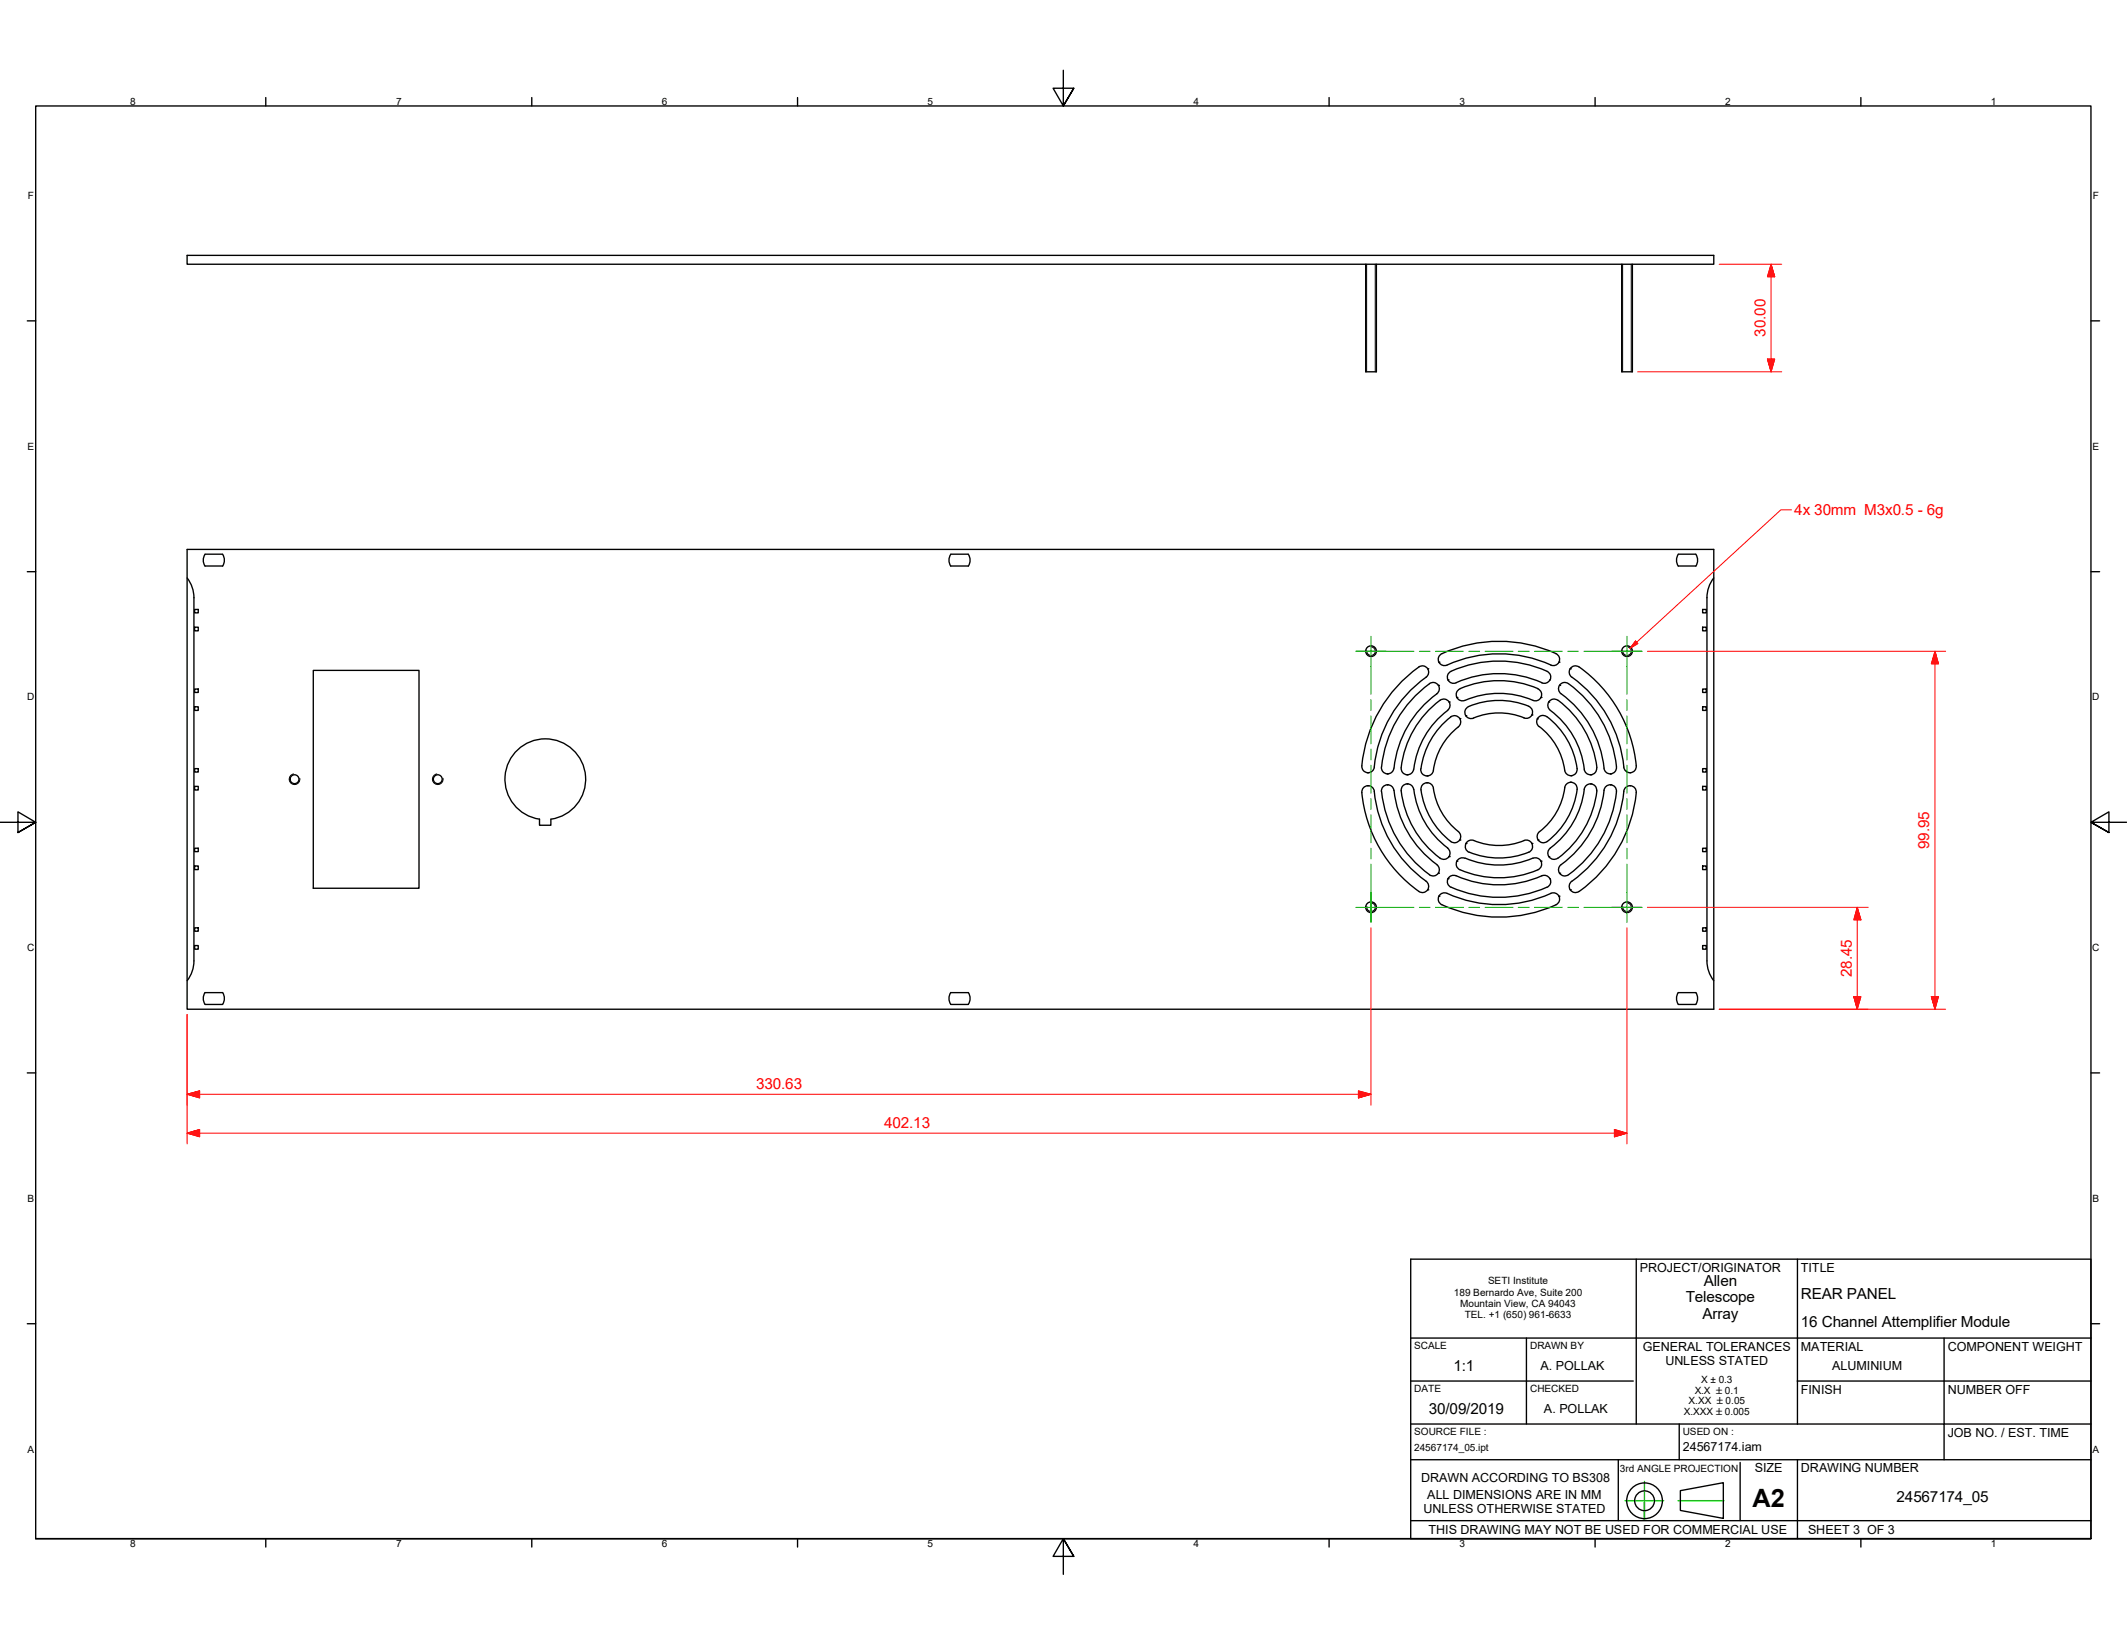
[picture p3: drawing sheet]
<svg xmlns="http://www.w3.org/2000/svg" width="279mm" height="216mm" viewBox="0 0 279 216" stroke-linecap="round" stroke-linejoin="round" font-family="sans-serif">
<g fill="none" stroke="#000" stroke-width=".18">
<path d="M34.9 12.8v1.1M69.9 12.8v1.1M104.8 12.8v1.1M139.7 9.2v4.7l-1.4-2.3h2.8l-1.4 2.3 1.4-2.3M174.6 12.8v1.1M209.5 12.8v1.1M244.4 12.8v1.1M24.6 33.5h200.5v1.2h-200.5zM179.4 34.7v14.1h1.4v-14.1M213 34.7v14.1h1.4v-14.1M3.6 42.1h1.1M274.7 42.1h1.1"/>
<path d="M3.6 75.1h1.1M24.6 72.2h200.5v60.3h-200.5zM24.6 75.9a4.2 4.2 0 0 1 .9 2.6v47.7M26.9 72.8a1.39 1.39 0 0 0 0 1.5M26.9 72.8h2.3M26.9 74.3h2.3M29.2 72.8a1.39 1.39 0 0 1 0 1.5M124.9 72.8a1.39 1.39 0 0 0 0 1.5M124.9 72.8h2.3M124.9 74.3h2.3M127.2 72.8a1.39 1.39 0 0 1 0 1.5M220.5 72.8a1.39 1.39 0 0 0 0 1.5"/>
<path d="M220.5 72.8h2.3M220.5 74.3h2.3M222.8 72.8a1.39 1.39 0 0 1 0 1.5M225.1 75.9a4.2 4.2 0 0 0-.9 2.6v47.7M274.7 75.1h1.1M25.6 80h.4v.5h-.4zM25.6 82.4h.4v.4h-.4zM25.6 90.5h.4v.4h-.4zM25.6 92.8h.4v.5h-.4zM41.2 88h13.8v28.7h-13.8zM187.3 88.9a.82 .82 0 0 0 .2-1.1 .82 .82 0 0 0-1.1-.2 17.9 17.9 0 0 0-7.5 13.2 .82 .82 0 0 0 .8 .7M187.3 88.9a16.5 16.5 0 0 0-6.8 11.8"/>
<path d="M187.5 87.8h.1M188.7 91.1a.82 .82 0 0 0 .2-1.1 .82 .82 0 0 0-1.1-.2 15.6 15.6 0 0 0-6.3 10.9M188.8 91.1a13.9 13.9 0 0 0-5.7 9.8M189 90h.1M189 87h.1M189 87a.82 .82 0 0 0 1.1 .3M189 87a.82 .82 0 0 1 .4-1.2 17.9 17.9 0 0 1 15.2 .2 .82 .82 0 0 1 .2 1M190.1 87.3a16.5 16.5 0 0 1 13.6 0M190.1 93.3a.82 .82 0 0 0 .2-1.2 .82 .82 0 0 0-1.1-.1 12.7 12.7 0 0 0-5.1 9.1 .82 .82 0 0 0 .7 .6M190.2 93.3a11.8 11.8 0 0 0-4.6 8l-.5 .4h-.3M190.2 89.3h.1M190.2 89.3a.82 .82 0 0 0 1.1 .4"/>
<path d="M190.4 92.2h.1M190.6 88.2a.82 .82 0 0 0-.4 1.1M190.6 88.2a15.5 15.5 0 0 1 12.6 0M191.3 89.7a13.9 13.9 0 0 1 11.2 0M191.4 91.6h.1M191.6 95.5a.82 .82 0 0 0 .1-1.2 .82 .82 0 0 0-1.1-.1 10.4 10.4 0 0 0-3.9 6.8M191.6 95.5a8.7 8.7 0 0 0-3.3 5.7M191.8 94.4h.1M191.8 90.5a.82 .82 0 0 0-.5 1 .82 .82 0 0 0 1.1 .5M191.8 90.4a12.9 12.9 0 0 1 10.2 0M192.5 94h.1M192.5 94a.82 .82 0 0 0 1.1 .3"/>
<path d="M192.9 92.8a.82 .82 0 0 0-.4 1.2M200.8 92.8a.82 .82 0 0 1 .4 1.1M200.8 92.8a10.3 10.3 0 0 0-7.9 0M201.2 93.9a.79 .79 0 0 1-1 .4 8.7 8.7 0 0 0-6.6 0M201.2 93.9h.1M201.9 94.4h.1M201.9 94.4a.82 .82 0 0 0 .3 1M201.9 94.4a.86 .86 0 0 1 1.3-.3 10.3 10.3 0 0 1 4 6.8M202 90.5a.82 .82 0 0 1 .4 1.1M202.2 95.4a9.1 9.1 0 0 1 3.4 6 .82 .82 0 0 0 1 .4 .82 .82 0 0 0 .6-.9M202.4 91.6a.82 .82 0 0 1-1 .4 11.3 11.3 0 0 0-8.9 0M202.4 91.6h.1"/>
<path d="M203.2 88.2a.83 .83 0 0 1 .4 1.1 .83 .83 0 0 1-1.1 .4M203.4 92.2h.1M203.4 92.2a.83 .83 0 0 0 .3 1.1 11.6 11.6 0 0 1 4.5 8l.4 .4h.4M204.6 92a.82 .82 0 0 0-1.2 .2M204.7 92a12.9 12.9 0 0 1 5.1 8.8M204.8 87a.82 .82 0 0 1-1.1 .3M204.8 87h.1M204.9 90h.1M205.1 91.1a.82 .82 0 0 1-.2-1.1 .82 .82 0 0 1 1.1-.2 15.5 15.5 0 0 1 6.3 10.9M205.1 91.1a14.2 14.2 0 0 1 5.7 10.1l.4 .4h.4M206.3 87.8h.1M206.5 88.9a16.8 16.8 0 0 1 6.9 12.1l.4 .4 .4 .1"/>
<path d="M207.4 87.6a.82 .82 0 0 0-1.1 .2 .82 .82 0 0 0 .2 1.1M207.4 87.6a17.9 17.9 0 0 1 7.5 13.2 .82 .82 0 0 1-.7 .7M223.7 80h.4v.5h-.4zM223.7 82.4h.4v.4h-.4zM223.7 90.5h.4v.4h-.4zM223.7 92.8h.4v.5h-.4zM0 108h4.7l-2.3-1.4v2.7l2.3-1.3-2.3 1.3M25.6 100.9h.4v.5h-.4zM25.6 103.3h.4v.4h-.4zM25.6 111.4h.4v.4h-.4zM25.6 113.7h.4v.5h-.4zM72.4 107.6v.8h-1.5v-.8a5.3 5.3 0 0 1-3.7-8.2 5.3 5.3 0 0 1 8.9 .1 5.3 5.3 0 0 1-3.7 8.1"/>
<path d="M179.7 103.2h.1M179.7 101.5h.1M179.7 103.2a.81 .81 0 0 1 .8 .7 16.8 16.8 0 0 0 7 12.1l.2 .5-.2 .3M179.7 103.2a.84 .84 0 0 0-.8 .9 18 18 0 0 0 7.7 13.1 .82 .82 0 0 0 .9-.4M180.5 100.7a.82 .82 0 0 1-.8 .8M181.5 100.7a.82 .82 0 0 0 .7 .9M182.2 101.6h.1M182.2 103.1h.1M182.2 103.1a.82 .82 0 0 0-.7 .9 15.5 15.5 0 0 0 6.5 11 .82 .82 0 0 0 1-.4 .82 .82 0 0 0-.3-1M182.2 103.1a.82 .82 0 0 1 .9 .7M183.1 100.9a.82 .82 0 0 1-.9 .7M183.1 103.8a13.9 13.9 0 0 0 5.6 9.7"/>
<path d="M184.1 103.8a12.7 12.7 0 0 0 5.3 9 .82 .82 0 0 0 1-.4 .82 .82 0 0 0-.3-1M184.8 101.7h.1M184.8 102.9h.1M184.8 102.9a.82 .82 0 0 0-.7 1M184.8 102.9a.82 .82 0 0 1 .9 .8M185.7 103.6a11.3 11.3 0 0 0 4.5 7.8M186.6 101a.82 .82 0 0 0 .8 .9M187.4 102.8h.1M187.5 101.9h.1M187.5 116.9h.1M188.3 101.2a.82 .82 0 0 1-.8 .7M189 114.7h.1"/>
<path d="M189 117.7h.1M189 117.7a.82 .82 0 0 0 .4 1.1 17.9 17.9 0 0 0 15.2-.1 .82 .82 0 0 0 .2-1M190.1 117.3a.82 .82 0 0 0-1.1 .4M190.1 117.3a16.5 16.5 0 0 0 13.6 0M190.2 115.4h.1M190.4 112.5h.1M191.3 115a.82 .82 0 0 0-1.1 .4M191.3 115a13.9 13.9 0 0 0 11.2 0M191.4 113.1h.1M191.6 109.2a.82 .82 0 0 1 .1 1.1M191.6 109.2a9.1 9.1 0 0 1-3.4-6 .82 .82 0 0 0-1-.4 .82 .82 0 0 0-.5 .9 10.2 10.2 0 0 0 4.1 6.9 .82 .82 0 0 0 .9-.3M191.8 110.3h.1"/>
<path d="M192.4 112.7a.82 .82 0 0 0-1.1 .4 .82 .82 0 0 0 .5 1.1 12.8 12.8 0 0 0 10.4-.1 .82 .82 0 0 0 .2-1M192.5 112.7a11.3 11.3 0 0 0 8.9 0M192.6 110.8h.1M192.6 110.8a.82 .82 0 0 0 .4 1.1 10.4 10.4 0 0 0 8-.1 .82 .82 0 0 0 .2-1M192.6 110.8a.81 .81 0 0 1 1-.4 9 9 0 0 0 6.9-.1l.5 .2 .2 .3M201.2 110.8h.1M201.4 112.7a.82 .82 0 0 1 1 .4M202 110.3h.1M202.2 109.2a.82 .82 0 0 0-.2 1.1M202.4 113.1h.1M202.5 115a.82 .82 0 0 1 1.1 .4 .82 .82 0 0 1-.4 1.1 15.4 15.4 0 0 1-12.8-.1 .82 .82 0 0 1-.2-1M203.4 112.5h.1"/>
<path d="M203.6 111.4a.82 .82 0 0 0-.1 1.1 .82 .82 0 0 0 1.1 .2M203.7 117.3a.82 .82 0 0 1 1.1 .4M204.8 117.7h.1M204.9 114.7h.1M206.3 116.8a.82 .82 0 0 0 1.1 .3M206.3 116.9h.1M206.3 102.7h.1M206.3 102.7a.82 .82 0 0 0-.8 .7 8.6 8.6 0 0 1-3.3 5.8M206.3 102.7a.82 .82 0 0 1 .9 1M206.4 101.9h.1M206.5 115.7a.82 .82 0 0 0-.2 1.1M207.2 103.6a10.1 10.1 0 0 1-4.2 7 .82 .82 0 0 1-1-.3"/>
<path d="M208.1 103.7a11.3 11.3 0 0 1-4.4 7.7M209 102.9a.82 .82 0 0 0-.9 .8M209 102.9a.82 .82 0 0 1 .7 1M209 101.7h.1M209 102.9h.1M209.7 100.8a.82 .82 0 0 1-.7 .9M209.8 103.8a12.9 12.9 0 0 1-5.1 8.9M211.6 103.1a.82 .82 0 0 0-.9 .7 13.8 13.8 0 0 1-5.6 9.7M211.6 103.1a.83 .83 0 0 1 .7 .9 15.3 15.3 0 0 1-6.5 11 .82 .82 0 0 1-1-.4 .82 .82 0 0 1 .3-1M211.6 103.1h.1M211.6 101.6h.1M212.3 100.7a.82 .82 0 0 1-.7 .9"/>
<path d="M214.1 103.2h.1M214.1 101.5h.1M214.2 103.2a.82 .82 0 0 0-.9 .7 16.4 16.4 0 0 1-6.8 11.8M214.2 103.2a.82 .82 0 0 1 .7 .9M214.9 104.1a18.1 18.1 0 0 1-7.5 13M223.7 100.9h.4v.5h-.4zM223.7 103.3h.4v.4h-.4zM223.7 111.4h.4v.4h-.4zM223.7 113.7h.4v.5h-.4zM279.4 108h-4.7l2.3-1.4v2.7l-2.3-1.3 2.3 1.3M25.5 126.2a4.2 4.2 0 0 1-.9 2.6M25.6 121.8h.4v.5h-.4z"/>
<path d="M25.6 124.2h.4v.5h-.4zM26.9 130.3a1.39 1.39 0 0 0 0 1.6M26.9 130.4h2.3M26.9 131.9h2.3M29.2 130.3a1.39 1.39 0 0 1 0 1.6M124.9 130.3a1.39 1.39 0 0 0 0 1.6M124.9 130.4h2.3M124.9 131.9h2.3M127.2 130.3a1.39 1.39 0 0 1 0 1.6M220.5 130.3a1.39 1.39 0 0 0 0 1.6M220.5 130.4h2.3M220.5 131.9h2.3"/>
<path d="M222.8 130.3a1.39 1.39 0 0 1 0 1.6M223.7 121.8h.4v.5h-.4zM223.7 124.2h.4v.5h-.4zM224.2 126.2a4.2 4.2 0 0 0 .9 2.6M3.6 140.9h1.1M274.7 140.9h1.1M3.6 173.8h1.1M185.3 165.4h89.4v36.7h-89.4zM185.3 175.7h89.4M200.5 175.7v11.3M214.9 165.4v21.6M236.1 165.4v21.6"/>
<path d="M255.4 175.7v11.3h19.3M274.7 173.8h1.1M185.3 181.4h29.2M185.3 187h50.8M185.3 199.7h89.4M185.3 191.7h89.4M212.6 191.7v8M216 197.1v2.5M220.6 187v4.7M220.7 195.8l5.7-1.1v4.7l-5.7-1zM228.6 192.1v7.6M236.1 181.4h38.6"/>
<path d="M236.1 187h19.3v4.7M236.1 191.7v10.4M4.7 202.1v-188.2h270v188.2h-270h270M34.9 202.1v1.1M69.9 202.1v1.1M104.8 202.1v1.1M141.1 204.4l-1.4-2.3 1.4 2.3h-2.8l1.4-2.3v4.7M174.6 202.1v1.1M209.5 202.1v1.1M244.4 202.1v1.1"/>
<circle cx="180.1" cy="85.5" r=".7"/>
<circle cx="213.7" cy="85.5" r=".7"/>
<circle cx="38.7" cy="102.3" r=".58"/>
<circle cx="57.5" cy="102.3" r=".58"/>
<circle cx="180.1" cy="119.1" r=".7"/>
<circle cx="213.7" cy="119.1" r=".7"/>
<circle cx="216" cy="197.1" r="2.34"/>
<circle cx="216" cy="197.1" r="1.3"/>
</g>
<path d="M179.5 34.7v14.1M180.7 34.7v14.1M213.1 34.7v14.1M214.3 34.7v14.1M180.2 85a.55 .55 0 0 1 .4 .6 .55 .55 0 0 1-.6 .5 .55 .55 0 0 1-.4-.7M213.8 85a.55 .55 0 0 1 .5 .6 .55 .55 0 0 1-.7 .5 .55 .55 0 0 1-.4-.7M38.6 101.6a.7 .7 0 0 0-.6 .9 .7 .7 0 0 0 .8 .5 .7 .7 0 0 0 .6-.8M57.4 101.6a.7 .7 0 0 0-.6 .9 .7 .7 0 0 0 .8 .5 .7 .7 0 0 0 .6-.8M180.2 118.6a.55 .55 0 0 1 .4 .6 .55 .55 0 0 1-.6 .5 .55 .55 0 0 1-.4-.7M213.8 118.6a.55 .55 0 0 1 .5 .6 .55 .55 0 0 1-.7 .5 .55 .55 0 0 1-.4-.7" fill="none" stroke="#000" stroke-width=".13"/>
<path d="M213.4 197.1h5.1M216 194.5v5.1M220.4 197.1h6.1" fill="none" stroke="#0f0" stroke-width=".18"/>
<g fill="none" stroke="#f00" stroke-width=".13">
<path d="M225.8 34.7h8.2M232.6 34.7l.5 1.6h-.9zM232.6 34.7v14.1M215.1 48.8h18.9M232.2 47.2h.9l-.5 1.6zM235.3 67h-1.4l-19.8 18.1M214.8 84.2l.3 .3-1 .6zM216.4 85.5h39.2M254.2 85.5l.4 1.7h-.9zM254.2 85.5v47M216.4 119.2h29M244 119.2l.4 1.6h-.9z"/>
<path d="M244 119.2v13.3M24.6 133.2v17M180.1 121.8v23.3M213.7 121.8v28.4M225.8 132.5h29.8M243.5 130.9h.9l-.4 1.6zM253.7 130.9h.9l-.4 1.6zM24.6 143.7l1.6-.4v.9zM24.6 148.8l1.6-.5v1zM24.6 143.7h155.5M24.6 148.8h189.1M178.4 143.3l1.7 .4-1.7 .5z"/>
<path d="M212.1 148.3l1.6 .5-1.6 .5z"/>
</g>
<g fill="#f00" stroke="#f00" stroke-width=".13">
<path d="M232.2 47.2l.4 1.6z"/>
<path d="M232.2 47.2h.9l-.5 1.6z"/>
<path d="M232.6 34.7l.5 1.6z"/>
<path d="M232.6 34.7l.5 1.6h-.9z"/>
<path d="M24.6 143.7l1.6-.4z"/>
<path d="M24.6 143.7l1.6-.4v.9z"/>
<path d="M178.4 144.2l1.7-.5z"/>
<path d="M178.4 143.3l1.7 .4-1.7 .5z"/>
<path d="M24.6 148.8l1.6-.5z"/>
<path d="M24.6 148.8l1.6-.5v1z"/>
<path d="M212.1 149.3l1.6-.5z"/>
<path d="M212.1 148.3l1.6 .5-1.6 .5z"/>
<path d="M243.5 130.9l.5 1.6z"/>
<path d="M243.5 130.9h.9l-.4 1.6z"/>
<path d="M244 119.2l.4 1.6z"/>
<path d="M244 119.2l.4 1.6h-.9z"/>
<path d="M253.7 130.9l.5 1.6z"/>
<path d="M253.7 130.9h.9l-.4 1.6z"/>
<path d="M254.2 85.5l.4 1.7z"/>
<path d="M254.2 85.5l.4 1.7h-.9z"/>
<path d="M214.8 84.2l-.7 .9z"/>
<path d="M214.8 84.2l.3 .3-1 .6z"/>
</g>
<g fill="none" stroke="#00b000" stroke-width=".13">
<path d="M180.1 83.6v7.6M180.1 91.9v1.4M180.1 94v3.7M180.1 98.4v1.4M182.1 85.5h-4h7.6M186.4 85.5h1.4M188.6 85.5h3.6M193 85.5h1.4M195.1 85.5h3.6M199.4 85.5h1.5M201.6 85.5h3.6M205.9 85.5h1.4"/>
<path d="M208.1 85.5h7.6h-4M213.7 83.6v7.6M213.7 91.9v1.4M213.7 94v3.7M213.7 98.4v1.4M178.1 119.2h7.6M180.1 113.5v7.6v-3.9M180.1 100.5v3.7M180.1 104.9v1.4M180.1 107v3.7M180.1 111.4v1.4M186.4 119.2h1.4"/>
<path d="M188.6 119.2h3.6M193 119.2h1.4M195.1 119.2h3.6M199.4 119.2h1.5M201.6 119.2h3.6M205.9 119.2h1.4M208.1 119.2h7.6h-4M213.7 100.5v3.7M213.7 104.9v1.4M213.7 107v3.7M213.7 111.4v1.4M213.7 113.5v7.6"/>
</g>
<text font-size="3.3" fill="#020000" x="230.2" y="197.9">A2</text>
<g font-size="2" fill="#f00">
<text x="231.9" y="44.2" transform="rotate(-90 231.9 44.2)">30.00</text>
<text x="235.7" y="67.6">4x 30mm M3x0.5 - 6g</text>
<text x="253.4" y="111.5" transform="rotate(-90 253.4 111.5)">99.95</text>
<text x="243.2" y="128.3" transform="rotate(-90 243.2 128.3)">28.45</text>
<text x="99.3" y="143">330.63</text>
<text x="116.1" y="148.1">402.13</text>
</g>
<g font-size="2">
<text x="221.4" y="171">Telescope</text>
<text x="223.6" y="173.2">Array</text>
<text x="223.8" y="168.8">Allen</text>
<text x="236.6" y="170.6">REAR PANEL</text>
<text x="236.6" y="174.2">16 Channel Attemplifier Module</text>
<text x="187.7" y="185.7">30/09/2019</text>
<text x="190.9" y="180.1">1:1</text>
<text x="249.1" y="197.3">24567174_05</text>
</g>
<g font-size="1.6">
<text x="215.4" y="167">PROJECT/ORIGINATOR</text>
<text x="236.6" y="167">TITLE</text>
<text x="202.4" y="179.9">A. POLLAK</text>
<text x="215.8" y="177.4">GENERAL TOLERANCES</text>
<text x="218.8" y="179.2">UNLESS STATED</text>
<text x="236.6" y="177.4">MATERIAL</text>
<text x="240.7" y="179.9">ALUMINIUM</text>
<text x="255.9" y="177.4">COMPONENT WEIGHT</text>
<text x="202.8" y="185.6">A. POLLAK</text>
<text x="236.6" y="183">FINISH</text>
<text x="186.7" y="194.6">DRAWN ACCORDING TO BS308</text>
<text x="187.5" y="196.9">ALL DIMENSIONS ARE IN MM</text>
<text x="230.5" y="193.4">SIZE</text>
<text x="236.6" y="193.4">DRAWING NUMBER</text>
<text x="187" y="198.7">UNLESS OTHERWISE STATED</text>
<text x="187.6" y="201.5">THIS DRAWING MAY NOT BE USED FOR COMMERCIAL USE</text>
</g>
<g font-size="1.6" fill="#020000">
<text x="255.9" y="183">NUMBER OFF</text>
<text x="221.1" y="190.5">24567174.iam</text>
<text x="255.9" y="188.7">JOB NO. / EST. TIME</text>
<text x="237.5" y="201.5">SHEET 3 OF 3</text>
</g>
<g font-size="1.3">
<text x="17.1" y="13.7">8</text>
<text x="52" y="13.7">7</text>
<text x="86.9" y="13.7">6</text>
<text x="121.8" y="13.7">5</text>
<text x="156.8" y="13.7">4</text>
<text x="191.7" y="13.7">3</text>
<text x="226.6" y="13.7">2</text>
<text x="261.5" y="13.7">1</text>
<text x="3.6" y="26.2">F</text>
<text x="274.9" y="26.2">F</text>
<text x="3.6" y="59.1">E</text>
<text x="274.9" y="59.1">E</text>
<text x="3.6" y="92">D</text>
<text x="274.8" y="92">D</text>
<text x="3.6" y="124.9">C</text>
<text x="274.8" y="124.9">C</text>
<text x="3.6" y="157.8">B</text>
<text x="274.9" y="157.8">B</text>
<text x="191" y="170.1">189 Bernardo Ave, Suite 200</text>
<text x="191.8" y="171.6">Mountain View, CA 94043</text>
<text x="192.4" y="173.1">TEL. +1 (650) 961-6633</text>
<text x="195.5" y="168.6">SETI Institute</text>
<text x="185.8" y="177.1">SCALE</text>
<text x="201" y="177.1">DRAWN BY</text>
<text x="185.8" y="182.8">DATE</text>
<text x="201" y="182.8">CHECKED</text>
<text x="221.2" y="185.8">X.XXX ±0.005</text>
<text x="221.8" y="184.4">X.XX ±0.05</text>
<text x="222.6" y="183">X.X ±0.1</text>
<text x="223.4" y="181.6">X ± 0.3</text>
<text x="3.6" y="190.8">A</text>
<text x="274.9" y="190.8">A</text>
<text x="17.1" y="203.2">8</text>
<text x="52" y="203.2">7</text>
<text x="86.9" y="203.2">6</text>
<text x="121.8" y="203.2">5</text>
<text x="156.8" y="203.2">4</text>
<text x="191.7" y="203.2">3</text>
<text x="226.6" y="203.2">2</text>
<text x="261.5" y="203.2">1</text>
</g>
<g font-size="1.3" fill="#020000">
<text x="185.8" y="190.5">24567174_05.ipt</text>
<text x="185.8" y="188.4">SOURCE FILE :</text>
<text x="221.1" y="188.4">USED ON :</text>
<text x="212.8" y="193.3">3rd ANGLE PROJECTION</text>
</g>
</svg>
